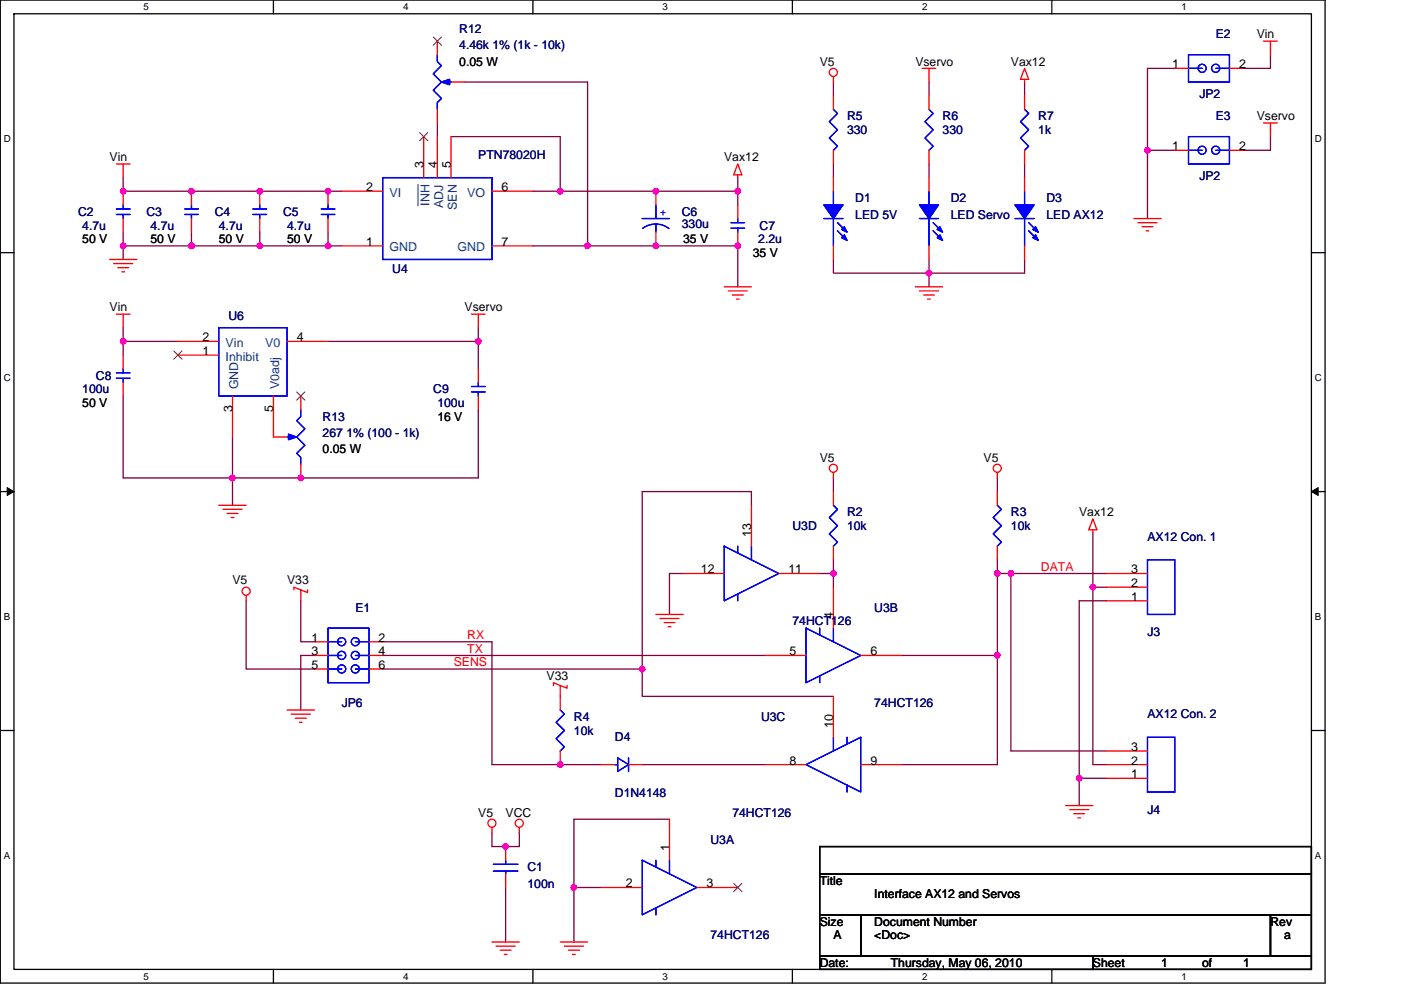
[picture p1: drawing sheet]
<svg xmlns="http://www.w3.org/2000/svg" width="297mm" height="210mm" viewBox="0 0 297 210" stroke-linecap="round" stroke-linejoin="round" font-family="sans-serif">
<path d="M.1 0h280.8v208.5h-280.8zM3 2.9h275v202.7h-275z" fill="none" stroke="#000" stroke-width=".28"/>
<g fill="#fff">
<path d="M30.5 .3h1.1v2.3h-1.1z"/>
<path d="M30.5 205.9h1.1v2.3h-1.1z"/>
</g>
<path d="M58 0v2.9M58 205.6v2.9" fill="none" stroke="#000" stroke-width=".28"/>
<g fill="#fff">
<path d="M85.5 .3h1.1v2.3h-1.1z"/>
<path d="M85.5 205.9h1.1v2.3h-1.1z"/>
</g>
<path d="M113 0v2.9M113 205.6v2.9" fill="none" stroke="#000" stroke-width=".28"/>
<g fill="#fff">
<path d="M140.5 .3h1.1v2.3h-1.1z"/>
<path d="M140.5 205.9h1.1v2.3h-1.1z"/>
</g>
<path d="M168 0v2.9M168 205.6v2.9" fill="none" stroke="#000" stroke-width=".28"/>
<g fill="#fff">
<path d="M195.5 .3h1.2v2.3h-1.2z"/>
<path d="M195.5 205.9h1.2v2.3h-1.2z"/>
</g>
<path d="M223 0v2.9M223 205.6v2.9" fill="none" stroke="#000" stroke-width=".28"/>
<g fill="#fff">
<path d="M250.5 .3h1.2v2.3h-1.2z"/>
<path d="M250.5 205.9h1.2v2.3h-1.2z"/>
<path d="M.8 28.3h1.5v2.3h-1.5z"/>
<path d="M278.8 28.3h1.5v2.3h-1.5z"/>
<path d="M.8 78.9h1.5v2.3h-1.5z"/>
<path d="M278.8 78.9h1.5v2.3h-1.5z"/>
</g>
<path d="M.1 53.6h2.9M278 53.6h2.9" fill="none" stroke="#000" stroke-width=".28"/>
<g fill="#fff">
<path d="M.8 129.6h1.4v2.3h-1.4z"/>
<path d="M278.8 129.6h1.4v2.3h-1.4z"/>
</g>
<path d="M.1 104.3h2.9M278 104.3h2.9" fill="none" stroke="#000" stroke-width=".28"/>
<path d="M1.5 103.4l1.5 .9-1.5 .8zM278 104.3l1.5-.9v1.7z" fill="#000" stroke="#000" stroke-width=".21"/>
<g fill="#fff">
<path d="M.8 180.3h1.4v2.3h-1.4z"/>
<path d="M278.8 180.3h1.4v2.3h-1.4z"/>
</g>
<path d="M.1 154.9h2.9M278 154.9h2.9M173.8 179.6h104.2v5.7h-104.2zM173.8 194h8.7v8.7h-8.7zM173.8 185.3h104.2v8.7h-104.2zM182.5 194h86.9v8.7h-86.9zM269.4 194h8.6v8.7h-8.6zM173.8 202.7h57.9v2.9h-57.9zM231.7 202.7h46.3v2.9h-46.3z" fill="none" stroke="#000" stroke-width=".28"/>
<g fill="none" stroke="#800040" stroke-width=".28">
<path d="M98.5 17.4h26.1v34.8M176.7 17.4v2.9M197 17.4v2.9M217.2 17.4v2.9M249.1 14.5h-5.8v17.4M269.4 11.6v2.9h-5.8M26.1 37.7v2.9h46.4M92.7 26.1v2.9M95.6 29h23.2v11.6M156.4 37.7v5.8M176.7 34.8v2.9M197 34.8v2.9"/>
<path d="M217.2 34.8v2.9M243.3 31.9v14.5M243.3 31.9h5.8M269.4 29v2.9h-5.8M26.1 49.3v2.9M26.1 52.2h14.5M26.1 52.2v2.8M40.6 49.3v2.9M40.6 52.2h14.5M55.1 49.3v2.9M55.1 52.2h14.5M69.6 49.3v2.9"/>
<path d="M69.6 52.2h2.9M113 40.6h5.8M113 52.2h11.6M118.8 40.6h37.6M124.6 52.2h31.8v8.6M176.7 55v2.9h20.3M197 55v2.9M197 57.9v2.9M217.2 55v2.9h-20.2M26.1 72.4v2.9M26.1 72.4h11.6M26.1 69.5v2.9"/>
<path d="M69.6 72.4h31.8M101.4 72.4v5.8M101.4 69.5v2.9M26.1 84v17.4h23.2M49.3 92.7v8.7M101.4 86.9v14.5h-52.1M49.3 101.4v5.8M159.3 107.2v-2.9h-23.1v37.6M176.7 118.7v2.9M176.7 101.4v2.9M211.5 101.4v2.9M211.5 118.7v2.9"/>
<path d="M231.7 112.9v11.6M52.2 127.4v14.5h14.5M63.8 127.4v8.7h2.9M66.7 139h-2.9v11.6M81.1 139h81.1M81.1 136.1h23.2v26.1h23.2M144.8 121.6h-2.9v8.7M173.8 121.6h2.9M176.7 121.6v2.9M191.2 139h20.3M211.5 139v23.2h-20.3M211.5 121.6v17.4"/>
<path d="M211.5 121.6h2.8M214.3 121.6h20.3M214.3 121.6v37.7h20.3M231.7 124.5h2.9M231.7 124.5v37.7h2.9M234.6 127.4h-5.8v37.7M81.1 141.9h55.1M136.2 141.9v5.8h40.5M110.1 176.7v2.9h-5.8v-2.9M136.2 162.2h26M141.9 173.8h-20.2v14.4h5.8M228.8 165.1v5.8"/>
<path d="M228.8 165.1h5.8M107.2 188.2v11.6M121.7 188.2v11.6"/>
</g>
<g fill="#f0f" stroke="#f0f" stroke-width=".28">
<circle cx="228.8" cy="165.1" r=".57"/>
<circle cx="211.4" cy="139" r=".57"/>
<circle cx="214.3" cy="121.6" r=".57"/>
<circle cx="211.4" cy="121.6" r=".57"/>
<circle cx="176.7" cy="121.6" r=".57"/>
<circle cx="136.1" cy="141.9" r=".57"/>
<circle cx="231.7" cy="124.5" r=".57"/>
<circle cx="156.4" cy="40.6" r=".57"/>
<circle cx="118.8" cy="40.6" r=".57"/>
<circle cx="69.6" cy="40.6" r=".57"/>
<circle cx="55.1" cy="40.6" r=".57"/>
<circle cx="26.1" cy="40.6" r=".57"/>
<circle cx="40.6" cy="40.6" r=".57"/>
<circle cx="40.6" cy="52.1" r=".57"/>
<circle cx="55.1" cy="52.1" r=".57"/>
<circle cx="156.4" cy="52.1" r=".57"/>
<circle cx="139" cy="52.1" r=".57"/>
<circle cx="26.1" cy="52.1" r=".57"/>
<circle cx="69.6" cy="52.1" r=".57"/>
<circle cx="139" cy="40.6" r=".57"/>
<circle cx="124.6" cy="52.1" r=".57"/>
<circle cx="121.7" cy="188.2" r=".57"/>
<circle cx="49.3" cy="101.4" r=".57"/>
<circle cx="26.1" cy="72.4" r=".57"/>
<circle cx="63.8" cy="101.4" r=".57"/>
<circle cx="101.4" cy="72.4" r=".57"/>
<circle cx="243.3" cy="31.9" r=".57"/>
<circle cx="118.8" cy="162.2" r=".57"/>
<circle cx="197" cy="57.9" r=".57"/>
<circle cx="107.2" cy="179.5" r=".57"/>
</g>
<g fill="none" stroke="#f00" stroke-width=".28">
<path d="M92.7 8.7v2.9M95.6 17.4h2.9M176.7 16.2v1.2M195.5 14.5h2.9M197 14.5v2.9M217.2 14.5l.9 2.3h-1.7zM217.2 16.8v.6M249.1 14.5h2.9M260.7 14.5h2.9M267.9 8.7h2.9M269.4 8.7v2.9M24.7 34.8h2.9"/>
<path d="M26.1 34.8v2.9M89.8 29v8.7M92.7 23.2v2.9M92.7 29v8.7M95.6 29v8.7M156.4 37.1v.6M156.4 34.8l.9 2.3h-1.7zM176.7 20.3v2.9M176.7 31.9v2.9M176.7 37.7v2.9M197 20.3v2.9M197 31.9v2.9"/>
<path d="M197 37.7v2.9M217.2 20.3v2.9M217.2 31.9v2.9M217.2 37.7v2.9M249.1 31.9h2.9M260.7 31.9h2.9M267.9 26.1h2.9M269.4 26.1v2.9M23.2 55h5.8M24.1 55.9h4M25 56.8h2.3M25.8 57.7h.6"/>
<path d="M26.1 40.6v2.9M26.1 46.4v2.9M40.6 40.6v2.9M40.6 46.4v2.9M55.1 40.6v2.9M55.1 46.4v2.9M69.6 40.6v2.9M69.6 46.4v2.9M72.5 52.2h8.6M72.5 40.6h8.6M104.3 52.2h8.7M104.3 40.6h8.7"/>
<path d="M139.1 40.6v2.9M139.1 49.3v2.9M156.4 43.5v2.9M156.4 49.3v2.9M176.7 52.2v2.8M197 52.2v2.8M217.2 52.2v2.8M240.4 46.4h5.8M241.3 47.2h4M242.1 48.1h2.4M243 49h.6M24.7 66.6h2.9"/>
<path d="M26.1 75.3v2.9M26.1 66.6v2.9M37.7 72.4h8.7M37.7 75.3h8.7M60.9 72.4h8.7M100 66.6h2.9M101.4 66.6v2.9M101.4 78.2v2.9M153.5 60.8h5.8M154.4 61.7h4.1M155.3 62.6h2.3M156.1 63.4h.6"/>
<path d="M194.1 60.8h5.8M194.9 61.7h4.1M195.8 62.6h2.3M196.7 63.4h.5M26.1 81.1v2.9M49.3 84v8.7M58 84v8.7h2.9M63.8 84v2.9M63.8 98.5v2.9M101.4 84v2.9M46.4 107.2h5.8M47.3 108h4"/>
<path d="M48.1 108.9h2.4M49 109.8h.6M159.3 107.2v8.6M176.7 100.2v1.2M176.7 104.3v2.9M176.7 115.8v2.9M211.5 104.3v2.9M211.5 115.8v2.9M211.5 100.2v1.2M231.7 110.1l.9 2.3h-1.8zM231.7 112.4v.5M52.2 126.3v1.1"/>
<path d="M62.3 125.1v-.6l2.9 1.2v-.6M63.8 125.1v2.3M66.7 136.1h2.9M66.7 139h2.9M78.2 136.1h2.9M78.2 139h2.9M139.1 130.3h5.7M139.9 131.2h4.1M140.8 132.1h2.3M141.7 132.9h.5M144.8 121.6h8.7M162.2 139h8.7"/>
<path d="M165.1 121.6h8.7M176.7 124.5v8.7M182.5 139h8.7M234.6 121.6h8.7M234.6 127.4h8.7M234.6 124.5h8.7M60.9 150.6h5.8M61.7 151.5h4.1M62.6 152.3h2.3M63.5 153.2h.5M66.7 141.9h2.9M78.2 141.9h2.9"/>
<path d="M117.3 145.4v-.6l2.9 1.2v-.6M118.8 145.4v5.2M118.8 159.3v2.9M176.7 147.7v8.7M234.6 159.3h8.7M104.3 175.5v1.2M107.2 179.6v2.9M110.1 175.5v1.2M127.5 162.2h2.9M133.3 162.2h2.9M141.9 173.8v8.7M162.2 162.2h8.7"/>
<path d="M182.5 162.2h8.7M225.9 170.9h5.8M226.8 171.7h4M227.7 172.6h2.3M228.5 173.5h.6M234.6 165.1h8.7M234.6 162.2h8.7M104.3 199.8h5.8M107.2 185.3v2.9M118.8 199.8h5.8M127.5 188.2h8.7M147.7 188.2h8.7"/>
<path d="M105.2 200.7h4M106 201.5h2.4M106.9 202.4h.6M119.7 200.7h4M120.5 201.5h2.3M121.4 202.4h.6"/>
<circle cx="176.7" cy="15.4" r=".86"/>
<circle cx="176.7" cy="99.3" r=".86"/>
<circle cx="211.4" cy="99.3" r=".86"/>
<circle cx="52.2" cy="125.4" r=".86"/>
<circle cx="104.3" cy="174.6" r=".86"/>
<circle cx="110.1" cy="174.6" r=".86"/>
</g>
<g fill="none" stroke="#00f" stroke-width=".28">
<path d="M92.7 11.6v1.5l.9 .8-1.7 1.8 1.7 1.7-1.7 1.7 1.7 1.8-.9 .8v1.5M95 17.4h.6M252 11.6h8.7v5.8h-8.7zM252 14.5h2.9M257.8 14.5h2.9M81.1 37.7h23.2v17.3h-23.2zM176.7 23.2l.9 .9-1.8 1.7 1.8 1.7-1.8 1.8 1.8 1.7-.9 .9M197 23.2l.8 .9-1.7 1.7 1.7 1.7-1.7 1.8 1.7 1.7-.8 .9M217.2 23.2l.9 .9-1.7 1.7 1.7 1.7-1.7 1.8 1.7 1.7-.9 .9M252 29h8.7v5.8h-8.7zM252 31.9h2.9M257.8 31.9h2.9"/>
<path d="M24.7 45.5h2.9M24.7 44.3h2.9M26.1 43.5v.8M26.1 45.5v.9M39.2 45.5h2.9M39.2 44.3h2.9M40.6 43.5v.8M40.6 45.5v.9M53.6 45.5h2.9M53.6 44.3h2.9M55.1 43.5v.8M55.1 45.5v.9"/>
<path d="M68.1 45.5h2.9M68.1 44.3h2.9M69.6 43.5v.8M69.6 45.5v.9M136.2 46.4h5.7M136.2 48.5l1.3-.7 1.5-.3 1.5 .3 1.3 .7M139.1 47.5v1.8M139.1 43.5v2.9M155 48.4h2.9M155 47.2h2.9M156.4 46.4v.8M156.4 48.4v.9"/>
<path d="M174.7 46.4h4M176.7 40.6v2.9M176.7 46.4v5.8M177.6 47.2l1.7 1.8M177.6 49l1.7 1.7M194.9 46.4h4.1M197 40.6v2.9M197 46.4v5.8M197.8 47.2l1.8 1.8M197.8 49l1.8 1.7M215.2 46.4h4.1M217.2 40.6v2.9"/>
<path d="M217.2 46.4v5.8M218.1 47.2l1.7 1.8M218.1 49l1.7 1.7M24.7 79.1h2.9M26.1 78.2v.9M46.4 69.5h14.5v14.5h-14.5zM24.7 80.2h2.9M26.1 80.2v.9M60.9 92.7h.5M63.8 86.9v1.4l-.9 .9 1.7 1.8-1.7 1.7 1.7 1.7-1.7 1.8 .9 .8v1.5M100 83.1h2.9M100 82h2.9"/>
<path d="M101.4 81.1v.9M101.4 83.1v.9M153.5 115.8l11.6 5.8-11.6 5.8zM156.4 115.8v1.5M159.3 115.8v2.9M176.7 107.2l.9 .8-1.8 1.8 1.8 1.7-1.8 1.7 1.8 1.8-.9 .8M211.5 107.2l.8 .8-1.7 1.8 1.7 1.7-1.7 1.7 1.7 1.8-.8 .8M243.3 118.7h5.8v11.6h-5.8zM69.6 133.2h8.6v11.6h-8.6zM69.6 136.1h2.9M69.6 139h2.9M75.4 139h2.8"/>
<path d="M75.4 136.1h2.8M156.4 126v1.4M170.9 133.2l11.6 5.8-11.6 5.8zM173.8 133.2v1.5M176.7 133.2v2.9M69.6 141.9h2.9M75.4 141.9h2.8M118.8 150.6l.9 .9-1.8 1.7 1.8 1.7-1.8 1.8 1.8 1.7-.9 .9M173.8 143.4v1.4M176.7 156.4v2.9M179.6 156.4v1.4M243.3 156.4h5.8v11.6h-5.8z"/>
<path d="M130.4 162.2h.6M131 160.7l2.3 1.5-2.3 1.4zM133.3 160.7v2.9M170.9 162.2l11.6-5.8v11.6zM179.6 166.5v1.5M104.6 183.3h5.2M104.6 184.8h5.2M107.2 184.8v.5M107.2 182.5v.8M136.2 182.5l11.5 5.7-11.5 5.8zM139.1 182.5v1.4M139.1 192.6v1.4"/>
<path d="M141.9 182.5v2.8"/>
<circle cx="254.9" cy="14.5" r=".86"/>
<circle cx="257.8" cy="14.5" r=".86"/>
<circle cx="254.9" cy="31.9" r=".86"/>
<circle cx="257.8" cy="31.9" r=".86"/>
<circle cx="72.4" cy="136.1" r=".86"/>
<circle cx="72.4" cy="139" r=".86"/>
<circle cx="75.3" cy="136.1" r=".86"/>
<circle cx="75.3" cy="139" r=".86"/>
<circle cx="72.4" cy="141.9" r=".86"/>
<circle cx="75.3" cy="141.9" r=".86"/>
</g>
<g fill="#00f" stroke="#00f" stroke-width=".28">
<path d="M215.2 43.5h4.1l-2.1 2.9z" fill-rule="evenodd"/>
<path d="M219 50.4l.6-.6 .5 1.2z" fill-rule="evenodd"/>
<path d="M219 48.7l.6-.6 .5 1.2z" fill-rule="evenodd"/>
<path d="M215.2 43.5h4.1l-2.1 2.9z" fill-rule="evenodd"/>
<path d="M219 50.4l.6-.6 .5 1.2z" fill-rule="evenodd"/>
<path d="M219 48.7l.6-.6 .5 1.2z" fill-rule="evenodd"/>
<path d="M61.2 92.1l1.7 .6-1.7 .6z" fill-rule="evenodd"/>
<path d="M61.2 92.1l1.7 .6-1.7 .6z" fill-rule="evenodd"/>
<path d="M174.7 43.5h4l-2 2.9z" fill-rule="evenodd"/>
<path d="M179 49.8l.6 1.2-1.2-.6z" fill-rule="evenodd"/>
<path d="M179 48.1l.6 1.2-1.2-.6z" fill-rule="evenodd"/>
<path d="M174.7 43.5h4l-2 2.9z" fill-rule="evenodd"/>
<path d="M179 49.8l.6 1.2-1.2-.6z" fill-rule="evenodd"/>
<path d="M179 48.1l.6 1.2-1.2-.6z" fill-rule="evenodd"/>
<path d="M93.6 17.4l1.7-.6v1.2z" fill-rule="evenodd"/>
<path d="M93.6 17.4l1.7-.6v1.2z" fill-rule="evenodd"/>
<path d="M194.9 43.5h4.1l-2 2.9z" fill-rule="evenodd"/>
<path d="M199.3 49.8l.6 1.2-1.2-.6z" fill-rule="evenodd"/>
<path d="M199.3 48.1l.6 1.2-1.2-.6z" fill-rule="evenodd"/>
<path d="M194.9 43.5h4.1l-2 2.9z" fill-rule="evenodd"/>
<path d="M199.3 49.8l.6 1.2-1.2-.6z" fill-rule="evenodd"/>
<path d="M199.3 48.1l.6 1.2-1.2-.6z" fill-rule="evenodd"/>
</g>
<path d="M91.9 7.9l1.7 1.7M93.6 7.9l-1.8 1.7M89 28.1l1.7 1.8M90.7 28.1l-1.8 1.8M36.8 74.4l1.8 1.8M38.6 74.4l-1.8 1.8M62.9 83.1l1.8 1.8M64.6 83.1l-1.7 1.8M155.6 187.4l1.7 1.7M157.3 187.4l-1.8 1.7" fill="none" stroke="#804000" stroke-width=".21"/>
<path d="M88.6 39.1v4.6" fill="none" stroke="#004080" stroke-width=".21"/>
<g font-size="2.6" fill="#000080">
<text x="97.4" y="7">R12</text>
<text x="97.4" y="10.5">4.46k 1% (1k - 10k)</text>
<text x="257.8" y="8.1">E2</text>
<text x="254.3" y="20.9">JP2</text>
<text x="179.6" y="25.5">R5</text>
<text x="179.6" y="28.4">330</text>
<text x="199.9" y="25.5">R6</text>
<text x="199.9" y="28.4">330</text>
<text x="220.1" y="25.5">R7</text>
<text x="220.1" y="28.4">1k</text>
<text x="257.8" y="25.5">E3</text>
<text x="101.4" y="33.6">PTN78020H</text>
<text x="254.3" y="38.3">JP2</text>
<text x="16.6" y="45.8">C2</text>
<text x="31" y="45.8">C3</text>
<text x="45.5" y="45.8">C4</text>
<text x="60" y="45.8">C5</text>
<text x="144.6" y="45.8">C6</text>
<text x="181.3" y="42.9">D1</text>
<text x="181.3" y="46.4">LED 5V</text>
<text x="201.6" y="42.9">D2</text>
<text x="201.6" y="46.4">LED Servo</text>
<text x="221.9" y="42.9">D3</text>
<text x="221.9" y="46.4">LED AX12</text>
<text x="17.4" y="48.7">4.7u</text>
<text x="31.9" y="48.7">4.7u</text>
<text x="46.4" y="48.7">4.7u</text>
<text x="60.9" y="48.7">4.7u</text>
<text x="144.6" y="48.4">330u</text>
<text x="160.8" y="51.6">2.2u</text>
<text x="161.1" y="48.7">C7</text>
<text x="83.2" y="58">U4</text>
<text x="48.4" y="67.8">U6</text>
<text x="17.4" y="83.4">100u</text>
<text x="20.3" y="80.5">C8</text>
<text x="91.9" y="83.4">C9</text>
<text x="68.4" y="89.2">R13</text>
<text x="92.7" y="86.3">100u</text>
<text x="68.4" y="92.7">267 1% (100 - 1k)</text>
<text x="168" y="112.4">U3D</text>
<text x="179.6" y="109.5">R2</text>
<text x="179.6" y="112.4">10k</text>
<text x="214.3" y="109.5">R3</text>
<text x="214.3" y="112.4">10k</text>
<text x="243.3" y="114.7">AX12 Con. 1</text>
<text x="75.3" y="129.8">E1</text>
<text x="185.4" y="129.8">U3B</text>
<text x="168" y="132.7">74HCT126</text>
<text x="243.3" y="135">J3</text>
<text x="72.5" y="150">JP6</text>
<text x="121.7" y="152.9">R4</text>
<text x="121.7" y="155.8">10k</text>
<text x="161.4" y="152.9">U3C</text>
<text x="185.4" y="150">74HCT126</text>
<text x="243.3" y="152.3">AX12 Con. 2</text>
<text x="130.4" y="157.3">D4</text>
<text x="130.4" y="169.1">D1N4148</text>
<text x="155.3" y="173.2">74HCT126</text>
<text x="243.3" y="172.6">J4</text>
<text x="150.6" y="179">U3A</text>
<text x="111.8" y="184.8">C1</text>
<text x="111.8" y="188.3">100n</text>
<text x="150.6" y="199.3">74HCT126</text>
</g>
<g font-size="2.6">
<text x="266.5" y="8.1">Vin</text>
<text x="97.4" y="13.9">0.05 W</text>
<text x="173.8" y="13.9">V5</text>
<text x="194.1" y="13.9">Vservo</text>
<text x="214.3" y="13.9">Vax12</text>
<text x="248.5" y="14.5">1</text>
<text x="262.7" y="14.5">2</text>
<text x="266.5" y="25.5">Vservo</text>
<text x="23.2" y="34.2">Vin</text>
<text x="89.8" y="35.6" transform="rotate(-90 89.8 35.6)">3</text>
<text x="92.7" y="35.6" transform="rotate(-90 92.7 35.6)">4</text>
<text x="95.6" y="35.6" transform="rotate(-90 95.6 35.6)">5</text>
<text x="153.5" y="34.2">Vax12</text>
<text x="248.5" y="31.9">1</text>
<text x="262.7" y="31.9">2</text>
<text x="77.7" y="40.5">2</text>
<text x="106.3" y="40.5">6</text>
<text x="17.4" y="51.6">50 V</text>
<text x="31.9" y="51.6">50 V</text>
<text x="46.4" y="51.6">50 V</text>
<text x="60.9" y="51.6">50 V</text>
<text x="77.7" y="52.1">1</text>
<text x="106.3" y="52.1">7</text>
<text x="144.8" y="51.6">35 V</text>
<text x="159.6" y="54.5">35 V</text>
<text x="23.2" y="66.1">Vin</text>
<text x="98.5" y="66.1">Vservo</text>
<text x="42.9" y="72.4">2</text>
<text x="42.9" y="75.3">1</text>
<text x="62.9" y="72.4">4</text>
<text x="17.4" y="86.3">50 V</text>
<text x="49.3" y="87.5" transform="rotate(-90 49.3 87.5)">3</text>
<text x="58" y="87.5" transform="rotate(-90 58 87.5)">5</text>
<text x="92.7" y="89.2">16 V</text>
<text x="68.4" y="96.2">0.05 W</text>
<text x="173.8" y="97.9">V5</text>
<text x="208.6" y="97.9">V5</text>
<text x="159.3" y="113.8" transform="rotate(-90 159.3 113.8)">13</text>
<text x="228.8" y="109.5">Vax12</text>
<text x="49.3" y="124">V5</text>
<text x="60.9" y="124">V33</text>
<text x="148.6" y="121.6">12</text>
<text x="167.1" y="121.6">11</text>
<text x="239.8" y="124.5">2</text>
<text x="239.8" y="121.6">3</text>
<text x="176.7" y="131.2" transform="rotate(-90 176.7 131.2)">4</text>
<text x="239.8" y="127.4">1</text>
<text x="66.1" y="136.1">1</text>
<text x="80.3" y="136.1">2</text>
<text x="66.1" y="139">3</text>
<text x="66.1" y="141.9">5</text>
<text x="80.3" y="139">4</text>
<text x="80.3" y="141.9">6</text>
<text x="167.4" y="139">5</text>
<text x="184.5" y="139">6</text>
<text x="115.9" y="144.2">V33</text>
<text x="176.7" y="154.3" transform="rotate(-90 176.7 154.3)">10</text>
<text x="239.8" y="159.3">3</text>
<text x="167.4" y="162.2">8</text>
<text x="184.5" y="162.2">9</text>
<text x="239.8" y="165.1">1</text>
<text x="239.8" y="162.2">2</text>
<text x="101.4" y="173.2">V5</text>
<text x="107.2" y="173.2">VCC</text>
<text x="141.9" y="180.4" transform="rotate(-90 141.9 180.4)">1</text>
<text x="132.7" y="188.2">2</text>
<text x="149.8" y="188.2">3</text>
<text x="173.8" y="187.7">Title</text>
<text x="185.4" y="190.6">Interface AX12 and Servos</text>
<text x="173.8" y="196.4">Size</text>
<text x="185.4" y="196.4">Document Number</text>
<text x="269.4" y="196.4">Rev</text>
<text x="176.7" y="199.3">A</text>
<text x="185.4" y="199.3">&lt;Doc&gt;</text>
<text x="272.2" y="199.3">a</text>
<text x="173.8" y="205">Date:</text>
<text x="188.9" y="205">Thursday, May 06, 2010</text>
<text x="231.7" y="205">Sheet</text>
<text x="246.2" y="205">1</text>
<text x="254.9" y="205">of</text>
<text x="263.6" y="205">1</text>
</g>
<g font-size="2.6" fill="#004080">
<text x="82.6" y="41.7">VI</text>
<text x="99.1" y="41.7">VO</text>
<text x="91" y="43.7" transform="rotate(-90 91 43.7)">INH</text>
<text x="93.9" y="44.1" transform="rotate(-90 93.9 44.1)">ADJ</text>
<text x="96.8" y="44.5" transform="rotate(-90 96.8 44.5)">SEN</text>
<text x="82.6" y="53.3">GND</text>
<text x="97" y="53.3">GND</text>
<text x="47.8" y="73.6">Vin</text>
<text x="47.8" y="76.5">Inhibit</text>
<text x="56.2" y="73.6">V0</text>
<text x="50.5" y="82.5" transform="rotate(-90 50.5 82.5)">GND</text>
<text x="59.2" y="82.5" transform="rotate(-90 59.2 82.5)">V0adj</text>
</g>
<text font-size="2.6" fill="#00f" x="139.9" y="45.8">+</text>
<g font-size="2.6" fill="#f00">
<text x="220.7" y="121.1">DATA</text>
<text x="99.1" y="135.6">RX</text>
<text x="96.2" y="141.3">SENS</text>
<text x="99.1" y="138.5">TX</text>
</g>
<g font-size="2.1">
<text x="30.5" y="2.2">5</text>
<text x="85.5" y="2.2">4</text>
<text x="140.5" y="2.2">3</text>
<text x="195.5" y="2.2">2</text>
<text x="250.5" y="2.2">1</text>
<text x=".8" y="30.1">D</text>
<text x="278.8" y="30.1">D</text>
<text x=".8" y="80.8">C</text>
<text x="278.8" y="80.8">C</text>
<text x=".8" y="131.4">B</text>
<text x="278.8" y="131.4">B</text>
<text x=".8" y="182.1">A</text>
<text x="278.8" y="182.1">A</text>
<text x="30.5" y="207.8">5</text>
<text x="85.5" y="207.8">4</text>
<text x="140.5" y="207.8">3</text>
<text x="195.5" y="207.8">2</text>
<text x="250.5" y="207.8">1</text>
</g>
</svg>
